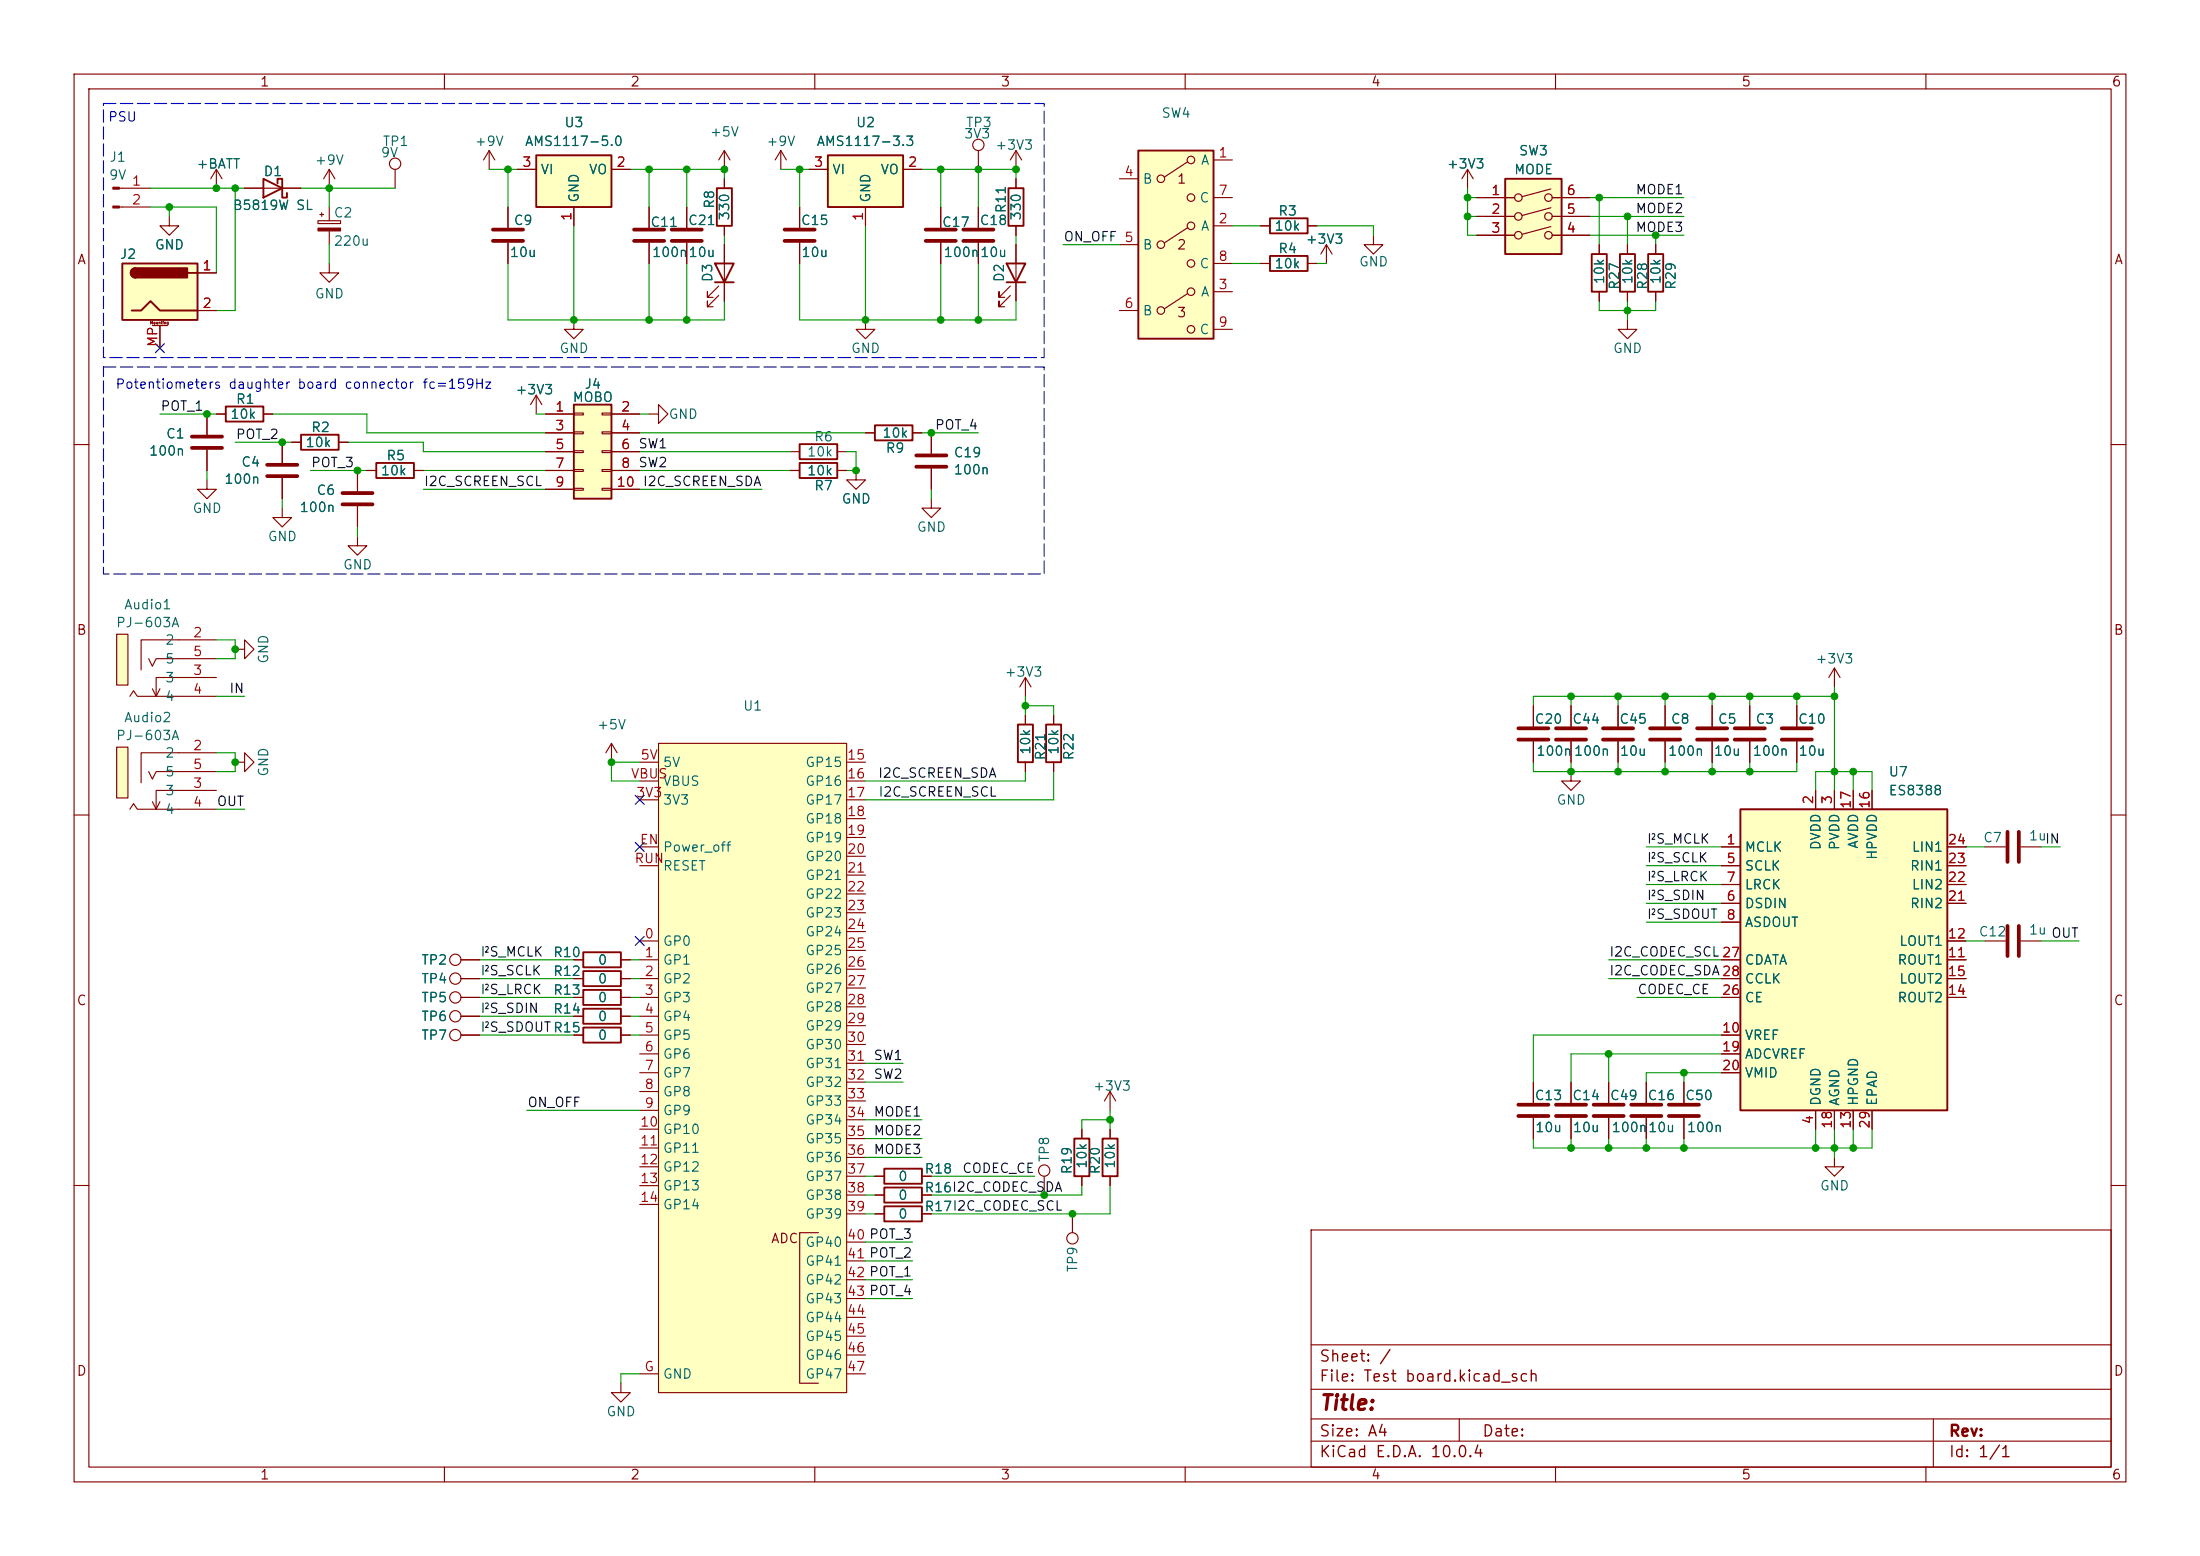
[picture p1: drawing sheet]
<svg xmlns="http://www.w3.org/2000/svg" width="297mm" height="210mm" viewBox="0 0 297 210" stroke-linecap="round" stroke-linejoin="round" font-family="sans-serif">
<g fill="none" stroke="#840000" stroke-width=".15">
<path d="M10 10h277v190h-277zM12 12h273v186h-273zM60 10v2M110 10v2M160 10v2M210 10v2M260 10v2M29.2 22.9l-.8 1.2M29.2 22.9l.8 1.2M29.2 22.9v2.5M97.8 22.9h.1M97.8 20.3l-.8 1.3"/>
<path d="M97.8 20.3l.8 1.3M97.8 20.3v2.6M97.8 24.1v1.3M97.8 30.5v1.3M29.2 55.9h1.3M35.6 55.9h1.2M10 60h2M285 60h2M31.7 87.6h1.3v1.3l1.3-1.3-1.3-1.2v1.2M10 110h2M285 110h2M149.9 147.3v2.6"/>
<path d="M149.9 152.4v1.3M149.9 158.8v1.2M149.9 147.3l.7 1.3M149.9 147.3l-.8 1.3M10 160h2M177 166h108v32h-108zM285 160h2M60 198v2M110 198v2M160 198v2M177 194.5h108M177 191.5h108"/>
<path d="M177 187.5h108M177 181.5h108M197 191.5v3M210 198v2M260 198v2M261 191.5v6.5"/>
</g>
<path d="M96.8 25.4h2v5.1h-2zM30.5 54.9h5.1v2h-5.1zM148.8 153.7h2.1v5.1h-2.1z" fill="none" stroke="#840000" stroke-width=".25"/>
<path d="M15.8 100.8h1.5v6.9h-1.5z" fill="#ffffc2"/>
<path d="M92.7 27.9v2.8M92.7 32.8v2.8M97 39.9l-1.5 1.5v-.8v.8h.8M97 38.6l-1.5 1.5v-.7v.7h.8M97.8 33v7.6M15.8 100.8h1.5v6.9h-1.5zM17.5 109.2l.5-.7 .5 .7h10.7M20.1 104.1l.5 1.1 .5-1.1h8.1M20.6 108.2l.5 1 .5-1M29.2 101.6h-10.2v4.1M29.2 106.7h-8.1v2.5" fill="none" stroke="#840000" stroke-width=".15"/>
<path d="M90.7 31h4M90.7 32.5h4" fill="none" stroke="#840000" stroke-width=".51"/>
<path d="M96.5 35.6h2.6l-1.3 2.5zM96.5 38.1h2.6" fill="none" stroke="#840000" stroke-width=".25"/>
<path d="M72.4 21h10.1v6.9h-10.1z" fill="#ffffc2"/>
<path d="M72.4 21h10.1v6.9h-10.1z" fill="none" stroke="#840000" stroke-width=".25"/>
<g fill="none" stroke="#840000" stroke-width=".15">
<path d="M42.9 29.8h3.1v.4h-3.1zM43.2 29h.5M43.4 28.7v.5M44.4 35.6v1.2h1.3l-1.3 1.3-1.2-1.3h1.2M44.4 27.9v1.9M44.4 31.2v1.8M68.6 27.9v2.8M68.6 32.8v2.8M69.8 22.9h2.6M77.5 27.9v2.6M82.5 22.9h2.6M236.2 95.3v2.7"/>
<path d="M242.6 95.3v2.7M236.2 100.1v2.8M242.6 100.1v2.8"/>
</g>
<path d="M66.5 31h4.1M66.5 32.5h4.1M234.2 98.3h4.1M234.2 99.8h4.1M240.5 98.3h4.1M240.5 99.8h4.1" fill="none" stroke="#840000" stroke-width=".51"/>
<path d="M42.9 30.8h3.1v.4h-3.1z" fill="#840000" stroke="#840000" stroke-width=".15"/>
<path d="M111.8 21h10.1v6.9h-10.1z" fill="#ffffc2"/>
<path d="M111.8 21h10.1v6.9h-10.1z" fill="none" stroke="#840000" stroke-width=".25"/>
<g fill="none" stroke="#840000" stroke-width=".15">
<path d="M16.1 25.4h4.2M16.1 27.9h4.2M66 20.3l-.7 1.3M66 20.3l.8 1.3M66 20.3v2.6M109.2 22.9h2.6M116.8 27.9v2.6M121.9 22.9h2.6M87.6 55.9h1.3v-1.3l1.3 1.3-1.3 1.3v-1.3M116.8 43.2v1.3h1.3l-1.3 1.2-1.2-1.2h1.2M247.6 90.2l.8 1.2M247.6 90.2l-.7 1.2"/>
<path d="M247.6 90.2v2.5M31.7 102.9h1.3v1.2l1.3-1.2-1.3-1.3v1.3M268 114.3h2.8M272.8 114.3h2.8M268 127h2.8M272.8 127h2.8"/>
</g>
<path d="M271 112.3v4M272.5 112.3v4M271 125v4M272.5 125v4" fill="none" stroke="#840000" stroke-width=".51"/>
<g fill="#840000" stroke="#840000" stroke-width=".15">
<path d="M15.2 25.3h.9v.2h-.9z"/>
<path d="M15.2 27.8h.9v.3h-.9z"/>
</g>
<path d="M16.5 35.6h10.2v7.6h-10.2z" fill="#ffffc2"/>
<path d="M16.5 35.6h10.2v7.6h-10.2zM18.3 36.2a.64 .64 0 0 0-.6 .6 .64 .64 0 0 0 .6 .7M25.4 36.8h1.3M17.8 41.9h1.2l1.3-1.3 1.3 1.3h5.1" fill="none" stroke="#840000" stroke-width=".25"/>
<g fill="#840000" stroke="#840000" stroke-width=".25">
<path d="M17.8 36.4l.5-.2v1.3a.63 .63 0 0 1-.6-.4 .63 .63 0 0 1 .1-.7z"/>
<path d="M18.3 36.2h7v1.3h-7z"/>
</g>
<path d="M22.9 29.2v1.3h1.2l-1.2 1.3-1.3-1.3h1.3M26.7 36.8h2.5M20.6 43.9h2M21.6 43.9v3.1M26.7 41.9h2.5" fill="none" stroke="#840000" stroke-width=".15"/>
<path d="M15.8 85.6h1.5v6.9h-1.5z" fill="#ffffc2"/>
<g fill="none" stroke="#840000" stroke-width=".15">
<path d="M33 25.4h7.6M44.4 22.9l-.7 1.2M44.4 22.9l.8 1.2M44.4 22.9v2.5M53.3 22.9v2.5M105.4 20.3l-.8 1.3M105.4 20.3l.8 1.3M105.4 20.3v2.6M107.9 27.9v2.8M107.9 32.8v2.8M132.1 20.3v2.6M136.4 39.9l-1.5 1.5v-.8v.8h.7"/>
<path d="M136.4 38.6l-1.5 1.5v-.7v.7h.7M137.2 20.3l-.8 1.3M137.2 20.3l.7 1.3M137.2 20.3v2.6M137.2 24.1v1.3M137.2 30.5v1.3M137.2 33v7.6M170.2 35.6h1.2M176.5 35.6h1.3M179.1 33l-.8 1.3M179.1 33l.7 1.3M179.1 33v2.6"/>
<path d="M185.4 31.8v1.2h-1.3l1.3 1.3 1.3-1.3h-1.3M27.9 64.8v1.2h1.3l-1.3 1.3-1.2-1.3h1.2M48.3 63.5v2.8M48.3 68.3v2.8M49.5 63.5h1.3M55.9 63.5h1.2M15.8 85.6h1.5v6.9h-1.5zM17.5 94l.5-.8 .5 .8h10.7M20.1 88.9l.5 1 .5-1h8.1M20.6 93l.5 1 .5-1M29.2 86.4h-10.2v4M29.2 91.4h-8.1v2.6"/>
<path d="M138.4 91.4l-.7 1.3M138.4 91.4l.8 1.3M138.4 91.4v2.6M138.4 96.5v1.3M142.2 96.5v1.3M82.5 102.9h.1M82.5 100.3l-.7 1.3M82.5 100.3l.8 1.3M82.5 100.3v2.6M138.4 102.9v1.2M142.2 102.9v1.2M83.8 186.7v1.3h-1.3l1.3 1.2 1.3-1.2h-1.3"/>
<circle cx="132.1" cy="19.6" r=".76"/>
<circle cx="53.3" cy="22.1" r=".76"/>
</g>
<path d="M35.6 24.1l2.5 1.3-2.5 1.3zM37.5 24.8v-.7h.6v2.6h.6v-.7M135.9 35.6h2.5l-1.2 2.5zM135.9 38.1h2.5M136.1 25.4h2.1v5.1h-2.1zM171.4 34.5h5.1v2.1h-5.1zM50.8 62.5h5.1v2h-5.1zM137.4 97.8h2v5.1h-2zM141.2 97.8h2.1v5.1h-2.1z" fill="none" stroke="#840000" stroke-width=".25"/>
<path d="M105.9 31h4.1M105.9 32.5h4.1M46.2 66.5h4.1M46.2 68.1h4.1" fill="none" stroke="#840000" stroke-width=".51"/>
<path d="M153.7 20.3h10.1v25.4h-10.1z" fill="#ffffc2"/>
<g fill="none" stroke="#840000" stroke-width=".15">
<path d="M151.1 24.1h2.6M151.1 33h2.6M160.3 21.8l-3.1 2.1M160.3 30.7l-3.1 2.1M160.3 39.6l-3.1 2.1M163.8 21.6h2.6M163.8 30.5h2.6M163.8 39.4h2.6M163.8 26.7h2.6M163.8 35.6h2.6M170.2 30.5h1.2M176.5 30.5h1.3"/>
<path d="M151.1 41.9h2.6M163.8 44.5h2.6M247.6 156.2v1.3h1.3l-1.3 1.3-1.2-1.3h1.2"/>
<circle cx="156.7" cy="24.1" r=".51"/>
<circle cx="156.7" cy="33" r=".51"/>
<circle cx="160.8" cy="21.6" r=".51"/>
<circle cx="160.8" cy="26.7" r=".51"/>
<circle cx="160.8" cy="35.6" r=".51"/>
<circle cx="160.8" cy="39.4" r=".51"/>
<circle cx="160.8" cy="30.5" r=".51"/>
<circle cx="156.7" cy="41.9" r=".51"/>
<circle cx="160.8" cy="44.5" r=".51"/>
</g>
<path d="M153.7 20.3h10.1v25.4h-10.1zM171.4 29.5h5.1v2h-5.1z" fill="none" stroke="#840000" stroke-width=".25"/>
<path d="M234.9 109.2h28v40.7h-28z" fill="#ffffc2"/>
<path d="M214.9 34.3h2v5.1h-2zM218.7 34.3h2v5.1h-2zM222.5 34.3h2v5.1h-2zM40.6 58.7h5.1v2h-5.1zM234.9 109.2h28v40.7h-28zM78.7 133.6h5.1v2h-5.1zM78.7 136.1h5.1v2.1h-5.1zM78.7 138.7h5.1v2h-5.1zM78.7 128.5h5.1v2.1h-5.1zM78.7 131.1h5.1v2h-5.1z" fill="none" stroke="#840000" stroke-width=".25"/>
<g fill="none" stroke="#840000" stroke-width=".15">
<path d="M127 27.9v2.8M127 32.8v2.8M132.1 27.9v2.8M132.1 32.8v2.8M215.9 33v1.3M215.9 39.4v1.2M219.7 33v1.3M219.7 39.4v1.2M223.5 33v1.3M223.5 39.4v1.2M27.9 55.9v2.8M39.4 59.7h1.2"/>
<path d="M45.7 59.7h1.3M27.9 60.7v2.8M115.6 63.5v1.3h-1.3l1.3 1.2 1.2-1.2h-1.2M125.7 67.3v1.3h-1.2l1.2 1.3 1.3-1.3h-1.3M232.4 114.3h2.5M232.4 116.8h2.5M232.4 119.4h2.5M245.1 106.7v2.5M247.6 106.7v2.5M250.2 106.7v2.5M252.7 106.7v2.5M262.9 114.3h2.5"/>
<path d="M262.9 116.8h2.5M262.9 119.4h2.5M77.5 139.7h1.2M77.5 129.5h1.2M77.5 134.6h1.2M77.5 132.1h1.2M77.5 137.2h1.2M83.8 139.7h1.3M83.8 129.5h1.3M83.8 134.6h1.3M83.8 132.1h1.3M83.8 137.2h1.3"/>
<path d="M232.4 121.9h2.5M232.4 124.5h2.5M232.4 139.7h2.5M232.4 129.5h2.5M232.4 134.6h2.5M232.4 132.1h2.5M262.9 121.9h2.5M262.9 129.5h2.5M262.9 127h2.5M262.9 134.6h2.5M262.9 132.1h2.5M222.2 146.1v2.7"/>
<path d="M222.2 150.9v2.8M227.3 146.1v2.7M227.3 150.9v2.8M232.4 142.2h2.5M232.4 144.8h2.5M245.1 149.9v2.5M247.6 149.9v2.5M250.2 149.9v2.5M252.7 149.9v2.5M144.8 163.8v2.6"/>
<circle cx="144.8" cy="167.1" r=".76"/>
</g>
<path d="M125 31h4M125 32.5h4M130 31h4.1M130 32.5h4.1M25.9 58.9h4.1M25.9 60.5h4.1M220.2 149.1h4.1M220.2 150.6h4.1M225.3 149.1h4.1M225.3 150.6h4.1" fill="none" stroke="#840000" stroke-width=".51"/>
<path d="M203.2 24.1h7.6v10.2h-7.6z" fill="#ffffc2"/>
<g fill="none" stroke="#840000" stroke-width=".15">
<path d="M198.1 22.9l-.7 1.2M198.1 22.9l.8 1.2M198.1 22.9v2.5M199.4 26.7h5.1M199.4 29.2h5.1M199.4 31.8h5.1M209.4 25.5l-3.9 1M209.4 28l-3.9 1.1M209.4 30.6l-3.9 1M209.5 26.7h5.1M209.5 29.2h5.1M209.5 31.8h5.1"/>
<path d="M116.8 58.4h1.3M123.2 58.4h1.3M125.7 58.4v2.8M125.7 63.2v2.8"/>
<circle cx="205" cy="31.8" r=".51"/>
<circle cx="205" cy="26.7" r=".51"/>
<circle cx="205" cy="29.2" r=".51"/>
<circle cx="209" cy="31.8" r=".51"/>
<circle cx="209" cy="29.2" r=".51"/>
<circle cx="209" cy="26.7" r=".51"/>
</g>
<path d="M203.2 24.1h7.6v10.2h-7.6zM118.1 57.4h5.1v2h-5.1z" fill="none" stroke="#840000" stroke-width=".25"/>
<path d="M123.7 61.5h4.1M123.7 63h4.1" fill="none" stroke="#840000" stroke-width=".51"/>
<path d="M88.9 100.3h25.4v87.7h-25.4z" fill="#ffffc2"/>
<g fill="none" stroke="#840000" stroke-width=".15">
<path d="M72.4 53.3l-.8 1.3M72.4 53.3l.8 1.3M72.4 53.3v2.6M77.5 43.2v1.3h1.2l-1.2 1.2-1.3-1.2h1.3M86.4 108h2.5M86.4 102.9h2.5M86.4 105.4h2.5M86.4 114.3h2.5M86.4 116.8h2.5M88.9 100.3h25.4v87.7h-25.4zM114.3 108h2.5M114.3 102.9h2.5"/>
<path d="M114.3 105.4h2.5M114.3 110.5h2.5M114.3 113h2.5M114.3 115.6h2.5M114.3 118.1h2.5M62.2 129.5h2.6M62.2 132.1h2.6M62.2 134.6h2.6M62.2 137.2h2.6M62.2 139.7h2.6M86.4 127h2.5M86.4 129.5h2.5"/>
<path d="M86.4 132.1h2.5M86.4 134.6h2.5M86.4 137.2h2.5M86.4 139.7h2.5M114.3 120.7h2.5M114.3 123.2h2.5M114.3 125.7h2.5M114.3 128.3h2.5M114.3 130.8h2.5M114.3 133.4h2.5M114.3 135.9h2.5M114.3 138.4h2.5"/>
<path d="M86.4 142.2h2.5M86.4 144.8h2.5M86.4 147.3h2.5M86.4 149.9h2.5M86.4 152.4h2.5M86.4 154.9h2.5M86.4 157.5h2.5M114.3 141h2.5M114.3 143.5h2.5M114.3 146.1h2.5M114.3 148.6h2.5M114.3 151.1h2.5"/>
<path d="M114.3 153.7h2.5M114.3 156.2h2.5M114.3 158.8h2.5M86.4 160h2.5M86.4 162.6h2.5M110.5 166.4h-2.6v20.3h2.6M114.3 161.3h2.5M114.3 163.8h2.5M114.3 167.6h2.5M114.3 170.2h2.5M114.3 172.7h2.5M114.3 175.3h2.5"/>
<path d="M114.3 177.8h2.5M86.4 185.4h2.5M114.3 180.3h2.5M114.3 182.9h2.5M114.3 185.4h2.5"/>
<circle cx="61.5" cy="139.7" r=".76"/>
<circle cx="61.5" cy="129.5" r=".76"/>
<circle cx="61.5" cy="134.6" r=".76"/>
<circle cx="61.5" cy="132.1" r=".76"/>
<circle cx="61.5" cy="137.2" r=".76"/>
</g>
<path d="M77.5 54.6h5v12.7h-5z" fill="#ffffc2"/>
<path d="M77.5 54.6h5v12.7h-5zM107.9 59.9h5.1v2.1h-5.1zM107.9 62.5h5.1v2h-5.1zM119.4 157.7h5.1v2.1h-5.1zM145 153.7h2.1v5.1h-2.1zM119.4 160.3h5.1v2h-5.1zM119.4 162.8h5.1v2h-5.1z" fill="none" stroke="#840000" stroke-width=".25"/>
<g fill="none" stroke="#840000" stroke-width=".15">
<path d="M26.7 36.8h2.5M33 25.4h2.6M38.1 25.4h2.5M68.6 27.9v2.8M68.6 32.8v2.8M69.8 22.9h2.6M77.5 27.9v2.6M82.5 22.9h2.6M87.6 27.9v2.8M87.6 32.8v2.8M92.7 27.9v2.8M92.7 32.8v2.8"/>
<path d="M97.8 24.1v1.3M97.8 30.5v1.3M97.8 33v2.6M97.8 38.1v2.5M107.9 27.9v2.8M107.9 32.8v2.8M109.2 22.9h2.6M116.8 27.9v2.6M121.9 22.9h2.6M127 27.9v2.8M127 32.8v2.8M132.1 27.9v2.8"/>
<path d="M132.1 32.8v2.8M137.2 24.1v1.3M137.2 30.5v1.3M137.2 33v2.6M137.2 38.1v2.5M170.2 35.6h1.2M170.2 30.5h1.2M176.5 35.6h1.3M176.5 30.5h1.3M199.4 26.7h5.1M199.4 29.2h5.1M199.4 31.8h5.1"/>
<path d="M209.5 26.7h5.1M209.5 29.2h5.1M209.5 31.8h5.1M215.9 33v1.3M215.9 39.4v1.2M219.7 33v1.3M219.7 39.4v1.2M223.5 33v1.3M223.5 39.4v1.2M21.6 43.9v3.1M26.7 41.9h2.5M27.9 55.9v2.8"/>
<path d="M29.2 55.9h1.3M35.6 55.9h1.2M38.1 59.7v2.8M39.4 59.7h1.2M45.7 59.7h1.3M73.7 55.9h3.8M73.7 58.4h3.8M77.5 55.8h1.2v.2h-1.2zM77.5 58.3h1.2v.2h-1.2zM81.3 55.8h1.2v.2h-1.2zM81.3 58.3h1.2v.2h-1.2zM82.5 55.9h3.9"/>
<path d="M82.5 58.4h3.9M116.8 58.4h1.3M123.2 58.4h1.3M125.7 58.4v2.8M219.7 43.2v1.3h-1.3l1.3 1.2 1.3-1.2h-1.3M27.9 60.7v2.8M38.1 68.6v1.3h1.3l-1.3 1.2-1.3-1.2h1.3M38.1 64.5v2.8M48.3 72.4v1.3h1.2l-1.2 1.2-1.3-1.2h1.3M48.3 63.5v2.8M48.3 68.3v2.8M49.5 63.5h1.3"/>
<path d="M55.9 63.5h1.2M73.7 61h3.8M73.7 63.5h3.8M73.7 66h3.8M77.5 60.8h1.2v.3h-1.2zM77.5 63.4h1.2v.2h-1.2zM77.5 65.9h1.2v.3h-1.2zM81.3 60.8h1.2v.3h-1.2zM81.3 63.4h1.2v.2h-1.2zM81.3 65.9h1.2v.3h-1.2zM82.5 61h3.9M82.5 63.5h3.9"/>
<path d="M82.5 66h3.9M106.7 61h1.2M106.7 63.5h1.2M113 61h1.3M113 63.5h1.3M125.7 63.2v2.8M138.4 96.5v1.3M142.2 96.5v1.3M207 95.3v2.7M212.1 95.3v2.7M218.4 95.3v2.7M224.8 95.3v2.7"/>
<path d="M231.1 95.3v2.7M236.2 95.3v2.7M242.6 95.3v2.7M138.4 102.9v1.2M142.2 102.9v1.2M207 100.1v2.8M212.1 104.1v1.3h-1.3l1.3 1.3 1.3-1.3h-1.3M212.1 100.1v2.8M218.4 100.1v2.8M224.8 100.1v2.8M231.1 100.1v2.8M232.4 114.3h2.5"/>
<path d="M232.4 116.8h2.5M232.4 119.4h2.5M236.2 100.1v2.8M242.6 100.1v2.8M245.1 106.7v2.5M247.6 106.7v2.5M250.2 106.7v2.5M252.7 106.7v2.5M262.9 114.3h2.5M262.9 116.8h2.5M262.9 119.4h2.5M62.2 134.6h2.6"/>
<path d="M62.2 137.2h2.6M62.2 139.7h2.6M62.2 129.5h2.6M62.2 132.1h2.6M77.5 134.6h1.2M77.5 137.2h1.2M77.5 139.7h1.2M77.5 129.5h1.2M77.5 132.1h1.2M83.8 134.6h1.3M83.8 137.2h1.3M83.8 139.7h1.3"/>
<path d="M83.8 129.5h1.3M83.8 132.1h1.3M232.4 134.6h2.5M232.4 139.7h2.5M232.4 129.5h2.5M232.4 132.1h2.5M232.4 121.9h2.5M232.4 124.5h2.5M262.9 134.6h2.5M262.9 129.5h2.5M262.9 132.1h2.5M262.9 121.9h2.5"/>
<path d="M262.9 127h2.5M118.1 158.8h1.3M124.5 158.8h1.2M141 158.8v2.5M146 152.4v1.3M146 158.8v1.2M149.9 152.4v1.3M149.9 158.8v1.2M207 146.1v2.7M207 150.9v2.8M212.1 146.1v2.7M212.1 150.9v2.8"/>
<path d="M217.2 146.1v2.7M217.2 150.9v2.8M222.2 146.1v2.7M222.2 150.9v2.8M227.3 146.1v2.7M227.3 150.9v2.8M232.4 142.2h2.5M232.4 144.8h2.5M245.1 149.9v2.5M247.6 149.9v2.5M250.2 149.9v2.5M252.7 149.9v2.5"/>
<path d="M118.1 161.3h1.3M118.1 163.8h1.3M124.5 161.3h1.2M124.5 163.8h1.2"/>
<circle cx="141" cy="158" r=".76"/>
</g>
<g fill="none" stroke="#840000" stroke-width=".51">
<path d="M85.6 31h4.1M85.6 32.5h4.1M36.1 62.7h4M36.1 64.3h4M205 98.3h4M205 99.8h4M210.1 98.3h4M210.1 99.8h4M216.4 98.3h4.1M216.4 99.8h4.1M222.8 98.3h4M222.8 99.8h4"/>
<path d="M229.1 98.3h4.1M229.1 99.8h4.1M205 149.1h4M205 150.6h4M210.1 149.1h4M210.1 150.6h4M215.1 149.1h4.1M215.1 150.6h4.1"/>
</g>
<g fill="none" stroke="#009600" stroke-width=".15">
<path d="M20.3 25.4h12.7M20.3 27.9h8.9v8.9M22.9 27.9v1.3M31.7 25.4v16.5h-2.5M40.6 25.4h12.7M44.4 25.4v2.5M44.4 33v2.6M66 22.9h3.8M68.6 35.6v7.6h29.2v-2.6M68.6 22.9v5M77.5 30.5v12.7M85.1 22.9h12.7v1.2"/>
<path d="M87.6 22.9v5M87.6 35.6v7.6M92.7 22.9v5M92.7 35.6v7.6M97.8 31.8v1.2M105.4 22.9h3.8M107.9 35.6v7.6h29.3v-2.6M107.9 22.9v5M116.8 30.5v12.7M124.5 22.9h12.7v1.2M127 22.9v5M127 35.6v7.6"/>
<path d="M132.1 22.9v5M132.1 35.6v7.6M137.2 31.8v1.2M143.5 33h7.6M166.4 30.5h3.8M166.4 35.6h3.8M177.8 30.5h7.6v1.3M177.8 35.6h1.3M198.1 29.2h1.3M198.1 26.7h1.3M198.1 25.4v6.4h1.3M214.6 29.2h12.7"/>
<path d="M214.6 26.7h12.7M214.6 31.8h12.7M215.9 26.7v6.3M219.7 29.2v3.8M223.5 31.8v1.2M21.6 55.9h7.6M31.7 59.7h7.7M36.8 55.9h12.7v2.5h24.2M47 59.7h10.1v1.3h16.6M72.4 55.9h1.3M86.4 58.4h30.4M86.4 55.9h1.2"/>
<path d="M124.5 58.4h7.6M215.9 40.6v1.3h7.6v-1.3M219.7 40.6v2.6M27.9 63.5v1.3M38.1 67.3v1.3M41.9 63.5h7.6M48.3 71.1v1.3M57.1 63.5h16.6M57.1 66h16.6M86.4 61h20.3M86.4 63.5h20.3M86.4 66h16.5"/>
<path d="M114.3 61h1.3v2.5h-1.3M125.7 66v1.3M29.2 86.4h2.5v2.5h-2.5M29.2 94h3.8M138.4 94v2.5M138.4 95.3h3.8v1.2M212.1 94v1.3M218.4 94v1.3M224.8 94v1.3M231.1 94v1.3M236.2 94v1.3M242.6 94v1.3"/>
<path d="M247.6 94h-40.6v1.3M247.6 92.7v14M29.2 101.6h2.5v2.5h-2.5M29.2 109.2h3.8M86.4 102.9h-3.9v2.5h3.9M138.4 104.1v1.3h-21.6M142.2 104.1v3.9h-25.4M207 102.9v1.2h35.6v-1.2M212.1 102.9v1.2M218.4 102.9v1.2M222.2 114.3h10.2M222.2 116.8h10.2"/>
<path d="M222.2 119.4h10.2M224.8 102.9v1.2M231.1 102.9v1.2M236.2 102.9v1.2M245.1 106.7v-2.6h7.6v2.6M250.2 104.1v2.6M265.4 114.3h2.6M275.6 114.3h2.5M64.8 129.5h12.7M64.8 139.7h12.7M64.8 137.2h12.7M64.8 134.6h12.7"/>
<path d="M64.8 132.1h12.7M85.1 129.5h1.3M85.1 139.7h1.3M85.1 137.2h1.3M85.1 134.6h1.3M85.1 132.1h1.3M217.2 129.5h15.2M217.2 132.1h15.2M221 134.6h11.4M222.2 121.9h10.2M222.2 124.5h10.2M232.4 139.7h-25.4v6.4"/>
<path d="M265.4 127h2.6M275.6 127h5.1M71.1 149.9h15.3M116.8 156.2h7.7M116.8 153.7h7.7M116.8 151.1h7.7M116.8 158.8h1.3M116.8 143.5h5.1M116.8 146.1h5.1M125.7 158.8h14M149.9 151.1h-3.9v1.3M149.9 149.9v2.5"/>
<path d="M212.1 153.7v1.2M217.2 142.2v3.9M217.2 153.7v1.2M222.2 153.7v1.2M227.3 144.8v1.3M227.3 153.7v1.2M232.4 142.2h-20.3v3.9M232.4 144.8h-10.2v1.3M245.1 152.4v2.5M247.6 152.4v3.8M250.2 152.4v2.5M252.7 152.4v2.5h-45.7v-1.2"/>
<path d="M116.8 167.6h6.4M116.8 161.3h1.3M116.8 163.8h1.3M116.8 172.7h6.4M116.8 175.3h6.4M116.8 170.2h6.4M146 160v1.3h-20.3M149.9 160v3.8h-24.2M86.4 185.4h-2.6v1.3"/>
</g>
<path d="M21 46.4l1.2 1.2M22.2 46.4l-1.2 1.2M85.8 107.3l1.2 1.3M85.8 113.7l1.2 1.2M87 107.3l-1.2 1.3M87 113.7l-1.2 1.2M85.8 126.4l1.2 1.2M87 126.4l-1.2 1.2" fill="none" stroke="#000084" stroke-width=".15"/>
<path d="M14 14h127v34.3h-127zM14 49.5h127v28h-127z" fill="none" stroke="#0000c2" stroke-width=".15" stroke-dasharray="1.7 .6"/>
<g fill="#009600" stroke="#009600" stroke-width=".14">
<circle cx="31.7" cy="25.4" r=".46"/>
<circle cx="38.1" cy="59.7" r=".46"/>
<circle cx="29.2" cy="25.4" r=".46"/>
<circle cx="22.9" cy="27.9" r=".46"/>
<circle cx="27.9" cy="55.9" r=".46"/>
<circle cx="44.4" cy="25.4" r=".46"/>
<circle cx="77.5" cy="43.2" r=".46"/>
<circle cx="87.6" cy="43.2" r=".46"/>
<circle cx="82.5" cy="102.9" r=".46"/>
<circle cx="138.4" cy="95.3" r=".46"/>
<circle cx="92.7" cy="43.2" r=".46"/>
<circle cx="125.7" cy="58.4" r=".46"/>
<circle cx="115.6" cy="63.5" r=".46"/>
<circle cx="127" cy="22.9" r=".46"/>
<circle cx="97.8" cy="22.9" r=".46"/>
<circle cx="87.6" cy="22.9" r=".46"/>
<circle cx="107.9" cy="22.9" r=".46"/>
<circle cx="127" cy="43.2" r=".46"/>
<circle cx="92.7" cy="22.9" r=".46"/>
<circle cx="116.8" cy="43.2" r=".46"/>
<circle cx="137.2" cy="22.9" r=".46"/>
<circle cx="68.6" cy="22.9" r=".46"/>
<circle cx="31.7" cy="102.9" r=".46"/>
<circle cx="31.7" cy="87.6" r=".46"/>
<circle cx="48.3" cy="63.5" r=".46"/>
<circle cx="224.8" cy="104.1" r=".46"/>
<circle cx="218.4" cy="94" r=".46"/>
<circle cx="224.8" cy="94" r=".46"/>
<circle cx="219.7" cy="41.9" r=".46"/>
<circle cx="212.1" cy="104.1" r=".46"/>
<circle cx="212.1" cy="94" r=".46"/>
<circle cx="231.1" cy="94" r=".46"/>
<circle cx="231.1" cy="104.1" r=".46"/>
<circle cx="217.2" cy="154.9" r=".46"/>
<circle cx="212.1" cy="154.9" r=".46"/>
<circle cx="222.2" cy="154.9" r=".46"/>
<circle cx="227.3" cy="144.8" r=".46"/>
<circle cx="227.3" cy="154.9" r=".46"/>
<circle cx="144.8" cy="163.8" r=".46"/>
<circle cx="141" cy="161.3" r=".46"/>
<circle cx="149.9" cy="151.1" r=".46"/>
<circle cx="217.2" cy="142.2" r=".46"/>
<circle cx="236.2" cy="94" r=".46"/>
<circle cx="250.2" cy="104.1" r=".46"/>
<circle cx="247.6" cy="104.1" r=".46"/>
<circle cx="236.2" cy="104.1" r=".46"/>
<circle cx="247.6" cy="94" r=".46"/>
<circle cx="242.6" cy="94" r=".46"/>
<circle cx="198.1" cy="26.7" r=".46"/>
<circle cx="132.1" cy="22.9" r=".46"/>
<circle cx="198.1" cy="29.2" r=".46"/>
<circle cx="132.1" cy="43.2" r=".46"/>
<circle cx="250.2" cy="154.9" r=".46"/>
<circle cx="247.6" cy="154.9" r=".46"/>
<circle cx="218.4" cy="104.1" r=".46"/>
<circle cx="245.1" cy="154.9" r=".46"/>
<circle cx="223.5" cy="31.8" r=".46"/>
<circle cx="215.9" cy="26.7" r=".46"/>
<circle cx="219.7" cy="29.2" r=".46"/>
</g>
<text font-size="2" fill="#840000" x="178" y="190.8">Title:</text>
<g font-size="1.5" fill="#840000">
<text x="178" y="184.2">Sheet: /</text>
<text x="178" y="186.9">File: Test board.kicad_sch</text>
<text x="178" y="197.1">KiCad E.D.A. 10.0.4</text>
<text x="178" y="194.3">Size: A4</text>
<text x="200" y="194.3">Date:</text>
<text x="263" y="194.3">Rev:</text>
<text x="263" y="197.1">Id: 1/1</text>
</g>
<g font-size="1.3" fill="#840000">
<text x="35" y="12">1</text>
<text x="85" y="12">2</text>
<text x="135" y="12">3</text>
<text x="185" y="12">4</text>
<text x="235" y="12">5</text>
<text x="285" y="12">6</text>
<text x="158.8" y="25.1">1</text>
<text x="10.3" y="36">A</text>
<text x="158.8" y="34">2</text>
<text x="285.3" y="36">A</text>
<text x="158.8" y="43.1">3</text>
<text x="10.3" y="86">B</text>
<text x="285.3" y="86">B</text>
<text x="10.3" y="136">C</text>
<text x="285.3" y="136">C</text>
<text x="104" y="168.1">ADC</text>
<text x="10.3" y="186">D</text>
<text x="285.3" y="186">D</text>
<text x="35" y="200">1</text>
<text x="85" y="200">2</text>
<text x="135" y="200">3</text>
<text x="185" y="200">4</text>
<text x="235" y="200">5</text>
<text x="285" y="200">6</text>
</g>
<g font-size="1.3" fill="#0000c2">
<text x="14.5" y="16.7">PSU</text>
<text x="15.5" y="52.8">Potentiometers daughter board connector</text>
<text x="56.9" y="52.8">fc=159Hz</text>
</g>
<g font-size="1.3" fill="#006464">
<text x="76.1" y="17.5">U3</text>
<text x="115.5" y="17.5">U2</text>
<text x="130.3" y="17.5">TP3</text>
<text x="156.7" y="16.2">SW4</text>
<text x="14.7" y="22.2">J1</text>
<text x="26.4" y="23.1">+BATT</text>
<text x="42.4" y="22.6">+9V</text>
<text x="51.3" y="21.5">9V</text>
<text x="51.6" y="20">TP1</text>
<text x="64" y="20">+9V</text>
<text x="70.8" y="20">AMS1117-5.0</text>
<text x="72.9" y="23.8">VI</text>
<text x="79.4" y="23.8">VO</text>
<text x="95.8" y="18.8">+5V</text>
<text x="103.4" y="20">+9V</text>
<text x="110.1" y="20">AMS1117-3.3</text>
<text x="112.3" y="23.8">VI</text>
<text x="118.8" y="23.8">VO</text>
<text x="130.1" y="19">3V3</text>
<text x="134.3" y="20.5">+3V3</text>
<text x="162" y="22.6">A</text>
<text x="195.2" y="23.1">+3V3</text>
<text x="204.3" y="23.8">MODE</text>
<text x="205" y="21.3">SW3</text>
<text x="14.6" y="24.6">9V</text>
<text x="31.3" y="28.7">B5819W SL</text>
<text x="35.5" y="24.1">D1</text>
<text x="45" y="29.7">C2</text>
<text x="78.4" y="27.4" transform="rotate(-90 78.4 27.4)">GND</text>
<text x="96.7" y="28.3" transform="rotate(-90 96.7 28.3)">R8</text>
<text x="98.8" y="29.9" transform="rotate(-90 98.8 29.9)">330</text>
<text x="117.8" y="27.4" transform="rotate(-90 117.8 27.4)">GND</text>
<text x="136.1" y="28.9" transform="rotate(-90 136.1 28.9)">R11</text>
<text x="138.1" y="29.9" transform="rotate(-90 138.1 29.9)">330</text>
<text x="154.2" y="25.1">B</text>
<text x="161.8" y="27.6">C</text>
<text x="172.5" y="29.4">R3</text>
<text x="16.1" y="35.3">J2</text>
<text x="20.8" y="34">GND</text>
<text x="45" y="33.5">220u</text>
<text x="68.7" y="35">10u</text>
<text x="69.3" y="30.7">C9</text>
<text x="87.7" y="30.9">C11</text>
<text x="87.9" y="35">100n</text>
<text x="92.8" y="30.7">C21</text>
<text x="92.9" y="35">10u</text>
<text x="108" y="30.7">C15</text>
<text x="108.1" y="35">10u</text>
<text x="127.1" y="30.9">C17</text>
<text x="127.3" y="35">100n</text>
<text x="132.2" y="30.7">C18</text>
<text x="132.2" y="35">10u</text>
<text x="154.2" y="34">B</text>
<text x="162" y="31.5">A</text>
<text x="172" y="31.5">10k</text>
<text x="172.5" y="34.5">R4</text>
<text x="176.2" y="33.2">+3V3</text>
<text x="42.4" y="40.6">GND</text>
<text x="96.5" y="38.2" transform="rotate(-90 96.5 38.2)">D3</text>
<text x="135.8" y="38.2" transform="rotate(-90 135.8 38.2)">D2</text>
<text x="161.8" y="36.5">C</text>
<text x="162" y="40.3">A</text>
<text x="172" y="36.5">10k</text>
<text x="183.4" y="36.3">GND</text>
<text x="216.9" y="38.5" transform="rotate(-90 216.9 38.5)">10k</text>
<text x="218.9" y="39.2" transform="rotate(-90 218.9 39.2)">R27</text>
<text x="220.7" y="38.5" transform="rotate(-90 220.7 38.5)">10k</text>
<text x="222.7" y="39.2" transform="rotate(-90 222.7 39.2)">R28</text>
<text x="224.5" y="38.5" transform="rotate(-90 224.5 38.5)">10k</text>
<text x="226.5" y="39.2" transform="rotate(-90 226.5 39.2)">R29</text>
<text x="75.4" y="48">GND</text>
<text x="114.8" y="48">GND</text>
<text x="154.2" y="42.9">B</text>
<text x="161.8" y="45.4">C</text>
<text x="217.7" y="48">GND</text>
<text x="69.5" y="53.5">+3V3</text>
<text x="78.8" y="52.8">J4</text>
<text x="22.3" y="59.5">C1</text>
<text x="31" y="56.9">10k</text>
<text x="31.8" y="54.8">R1</text>
<text x="41.9" y="58.6">R2</text>
<text x="77.2" y="54.6">MOBO</text>
<text x="90.2" y="56.9">GND</text>
<text x="109.8" y="59.9">R6</text>
<text x="119" y="59.4">10k</text>
<text x="20" y="61.8">100n</text>
<text x="30.2" y="65.6">100n</text>
<text x="32.5" y="63.3">C4</text>
<text x="41.2" y="60.7">10k</text>
<text x="51.3" y="64.5">10k</text>
<text x="52.1" y="62.4">R5</text>
<text x="108.9" y="61.9">10k</text>
<text x="108.9" y="64.5">10k</text>
<text x="119.5" y="61.4">R9</text>
<text x="128.7" y="64.3">100n</text>
<text x="128.7" y="62">C19</text>
<text x="25.9" y="69.6">GND</text>
<text x="40.3" y="69.4">100n</text>
<text x="42.6" y="67.1">C6</text>
<text x="109.8" y="66.5">R7</text>
<text x="113.5" y="68.3">GND</text>
<text x="36.1" y="73.4">GND</text>
<text x="46.2" y="77.2">GND</text>
<text x="123.7" y="72.1">GND</text>
<text x="16.7" y="82.6">Audio1</text>
<text x="15.6" y="85">PJ-603A</text>
<text x="22.2" y="87.3">2</text>
<text x="22.2" y="89.9">5</text>
<text x="36.5" y="89.7" transform="rotate(-90 36.5 89.7)">GND</text>
<text x="245" y="89.9">+3V3</text>
<text x="22.2" y="92.4">3</text>
<text x="22.2" y="95">4</text>
<text x="135.5" y="91.6">+3V3</text>
<text x="15.6" y="100.2">PJ-603A</text>
<text x="16.7" y="97.8">Audio2</text>
<text x="80.5" y="98.8">+5V</text>
<text x="100.2" y="96.2">U1</text>
<text x="139.4" y="102" transform="rotate(-90 139.4 102)">10k</text>
<text x="143.2" y="102" transform="rotate(-90 143.2 102)">10k</text>
<text x="207.1" y="98">C20</text>
<text x="212.2" y="98">C44</text>
<text x="218.5" y="98">C45</text>
<text x="225.5" y="98">C8</text>
<text x="231.8" y="98">C5</text>
<text x="236.9" y="98">C3</text>
<text x="242.7" y="98">C10</text>
<text x="22.2" y="102.6">2</text>
<text x="22.2" y="107.7">3</text>
<text x="22.2" y="105.1">5</text>
<text x="36.5" y="104.9" transform="rotate(-90 36.5 104.9)">GND</text>
<text x="89.4" y="103.8">5V</text>
<text x="89.4" y="106.4">VBUS</text>
<text x="108.6" y="103.8">GP15</text>
<text x="108.6" y="106.4">GP16</text>
<text x="141.4" y="102.7" transform="rotate(-90 141.4 102.7)">R21</text>
<text x="145.2" y="102.7" transform="rotate(-90 145.2 102.7)">R22</text>
<text x="207.3" y="102.3">100n</text>
<text x="212.4" y="102.3">100n</text>
<text x="218.6" y="102.3">10u</text>
<text x="225.1" y="102.3">100n</text>
<text x="231.3" y="102.3">10u</text>
<text x="236.5" y="102.3">100n</text>
<text x="242.7" y="102.3">10u</text>
<text x="254.9" y="107.7">ES8388</text>
<text x="254.9" y="105.1">U7</text>
<text x="22.2" y="110.2">4</text>
<text x="89.4" y="108.9">3V3</text>
<text x="108.6" y="108.9">GP17</text>
<text x="108.6" y="111.5">GP18</text>
<text x="210.1" y="108.9">GND</text>
<text x="273.8" y="113.7">1u</text>
<text x="89.4" y="115.3">Power_off</text>
<text x="89.4" y="117.8">RESET</text>
<text x="108.6" y="114">GP19</text>
<text x="108.6" y="116.5">GP20</text>
<text x="108.6" y="119.1">GP21</text>
<text x="235.5" y="115.3">MCLK</text>
<text x="235.5" y="117.8">SCLK</text>
<text x="246.1" y="114.8" transform="rotate(-90 246.1 114.8)">DVDD</text>
<text x="248.6" y="114.8" transform="rotate(-90 248.6 114.8)">PVDD</text>
<text x="251.2" y="114.6" transform="rotate(-90 251.2 114.6)">AVDD</text>
<text x="253.7" y="116.2" transform="rotate(-90 253.7 116.2)">HPVDD</text>
<text x="257.8" y="117.8">RIN1</text>
<text x="258" y="115.3">LIN1</text>
<text x="267.6" y="114">C7</text>
<text x="108.6" y="121.6">GP22</text>
<text x="108.6" y="124.2">GP23</text>
<text x="235.5" y="122.9">DSDIN</text>
<text x="235.5" y="120.4">LRCK</text>
<text x="235.5" y="125.4">ASDOUT</text>
<text x="257.8" y="122.9">RIN2</text>
<text x="258" y="120.4">LIN2</text>
<text x="56.8" y="130.5">TP2</text>
<text x="74.6" y="129.5">R10</text>
<text x="80.6" y="130.5">0</text>
<text x="89.4" y="128">GP0</text>
<text x="89.4" y="130.5">GP1</text>
<text x="108.6" y="126.7">GP24</text>
<text x="108.6" y="129.2">GP25</text>
<text x="108.6" y="131.8">GP26</text>
<text x="235.5" y="130.5">CDATA</text>
<text x="256.1" y="130.5">ROUT1</text>
<text x="256.3" y="128">LOUT1</text>
<text x="267" y="126.7">C12</text>
<text x="273.8" y="126.4">1u</text>
<text x="56.8" y="135.6">TP5</text>
<text x="56.8" y="133.1">TP4</text>
<text x="74.6" y="134.6">R13</text>
<text x="74.6" y="137.1">R14</text>
<text x="74.6" y="132">R12</text>
<text x="80.6" y="135.6">0</text>
<text x="80.6" y="133.1">0</text>
<text x="89.4" y="133.1">GP2</text>
<text x="89.4" y="135.6">GP3</text>
<text x="108.6" y="134.3">GP27</text>
<text x="108.6" y="136.9">GP28</text>
<text x="235.5" y="135.6">CE</text>
<text x="235.5" y="133.1">CCLK</text>
<text x="256.1" y="135.6">ROUT2</text>
<text x="256.3" y="133.1">LOUT2</text>
<text x="56.8" y="138.1">TP6</text>
<text x="56.8" y="140.7">TP7</text>
<text x="74.6" y="139.7">R15</text>
<text x="80.6" y="138.1">0</text>
<text x="80.6" y="140.7">0</text>
<text x="89.4" y="138.1">GP4</text>
<text x="89.4" y="140.7">GP5</text>
<text x="89.4" y="143.2">GP6</text>
<text x="108.6" y="139.4">GP29</text>
<text x="108.6" y="141.9">GP30</text>
<text x="235.5" y="140.7">VREF</text>
<text x="235.5" y="143.2">ADCVREF</text>
<text x="89.4" y="145.8">GP7</text>
<text x="89.4" y="148.3">GP8</text>
<text x="108.6" y="144.5">GP31</text>
<text x="108.6" y="147">GP32</text>
<text x="108.6" y="149.6">GP33</text>
<text x="147.5" y="147.5">+3V3</text>
<text x="207.1" y="148.8">C13</text>
<text x="212.2" y="148.8">C14</text>
<text x="217.3" y="148.8">C49</text>
<text x="222.3" y="148.8">C16</text>
<text x="227.4" y="148.8">C50</text>
<text x="235.5" y="145.8">VMID</text>
<text x="246.1" y="149.4" transform="rotate(-90 246.1 149.4)">DGND</text>
<text x="248.6" y="149.4" transform="rotate(-90 248.6 149.4)">AGND</text>
<text x="251.2" y="149.4" transform="rotate(-90 251.2 149.4)">HPGND</text>
<text x="253.7" y="149.4" transform="rotate(-90 253.7 149.4)">EPAD</text>
<text x="89.4" y="150.8">GP9</text>
<text x="89.4" y="153.4">GP10</text>
<text x="89.4" y="155.9">GP11</text>
<text x="108.6" y="152.1">GP34</text>
<text x="108.6" y="154.6">GP35</text>
<text x="207.2" y="153.1">10u</text>
<text x="212.2" y="153.1">10u</text>
<text x="217.5" y="153.1">100n</text>
<text x="222.4" y="153.1">10u</text>
<text x="227.6" y="153.1">100n</text>
<text x="89.4" y="158.5">GP12</text>
<text x="89.4" y="161">GP13</text>
<text x="108.6" y="157.2">GP36</text>
<text x="108.6" y="159.7">GP37</text>
<text x="121.2" y="159.7">0</text>
<text x="124.7" y="161.2">R16I2C_CODEC_SDA</text>
<text x="124.7" y="158.7">R18</text>
<text x="124.7" y="161.2">R16</text>
<text x="141.9" y="157" transform="rotate(-90 141.9 157)">TP8</text>
<text x="145" y="158.6" transform="rotate(-90 145 158.6)">R19</text>
<text x="147" y="157.8" transform="rotate(-90 147 157.8)">10k</text>
<text x="148.8" y="158.6" transform="rotate(-90 148.8 158.6)">R20</text>
<text x="150.8" y="157.8" transform="rotate(-90 150.8 157.8)">10k</text>
<text x="245.6" y="161">GND</text>
<text x="89.4" y="163.5">GP14</text>
<text x="108.6" y="162.3">GP38</text>
<text x="108.6" y="164.8">GP39</text>
<text x="121.2" y="162.3">0</text>
<text x="121.2" y="164.8">0</text>
<text x="124.7" y="163.8">R17I2C_CODEC_SCL</text>
<text x="124.7" y="163.8">R17</text>
<text x="108.6" y="168.6">GP40</text>
<text x="108.6" y="171.2">GP41</text>
<text x="108.6" y="173.7">GP42</text>
<text x="145.8" y="171.8" transform="rotate(-90 145.8 171.8)">TP9</text>
<text x="108.6" y="176.2">GP43</text>
<text x="108.6" y="178.8">GP44</text>
<text x="108.6" y="181.3">GP45</text>
<text x="108.6" y="183.9">GP46</text>
<text x="81.8" y="191.5">GND</text>
<text x="89.4" y="186.4">GND</text>
<text x="108.6" y="186.4">GP47</text>
</g>
<g font-size="1.3" fill="#a90000">
<text x="70.4" y="22.8">3</text>
<text x="83.1" y="22.8">2</text>
<text x="109.8" y="22.8">3</text>
<text x="122.5" y="22.8">2</text>
<text x="164.4" y="21.6">1</text>
<text x="17.7" y="25.4">1</text>
<text x="17.7" y="27.9">2</text>
<text x="77.4" y="29.9" transform="rotate(-90 77.4 29.9)">1</text>
<text x="116.8" y="29.9" transform="rotate(-90 116.8 29.9)">1</text>
<text x="151.7" y="24.1">4</text>
<text x="164.4" y="26.6">7</text>
<text x="201.2" y="26.6">1</text>
<text x="201.2" y="29.2">2</text>
<text x="211.4" y="29.2">5</text>
<text x="211.4" y="26.6">6</text>
<text x="164.4" y="30.5">2</text>
<text x="164.4" y="35.5">8</text>
<text x="201.2" y="31.7">3</text>
<text x="211.4" y="31.7">4</text>
<text x="27.2" y="36.8">1</text>
<text x="27.2" y="41.9">2</text>
<text x="151.7" y="41.9">6</text>
<text x="164.4" y="39.3">3</text>
<text x="21.6" y="46.9" transform="rotate(-90 21.6 46.9)">MP</text>
<text x="164.4" y="44.4">9</text>
<text x="74.9" y="55.9">1</text>
<text x="74.9" y="58.4">3</text>
<text x="83.7" y="55.9">2</text>
<text x="83.7" y="58.4">4</text>
<text x="74.9" y="60.9">5</text>
<text x="74.9" y="63.5">7</text>
<text x="83.7" y="60.9">6</text>
<text x="83.7" y="63.5">8</text>
<text x="74.9" y="66">9</text>
<text x="83.1" y="66">10</text>
<text x="26" y="86.3">2</text>
<text x="26" y="88.9">5</text>
<text x="26" y="91.4">3</text>
<text x="26" y="94">4</text>
<text x="26" y="101.6">2</text>
<text x="26" y="106.7">3</text>
<text x="26" y="104.1">5</text>
<text x="85.1" y="105.4">VBUS</text>
<text x="85.8" y="107.9">3V3</text>
<text x="86.4" y="102.8">5V</text>
<text x="114.3" y="102.8">15</text>
<text x="114.3" y="105.4">16</text>
<text x="114.3" y="107.9">17</text>
<text x="26" y="109.2">4</text>
<text x="114.3" y="110.5">18</text>
<text x="114.3" y="113">19</text>
<text x="245.1" y="108.7" transform="rotate(-90 245.1 108.7)">2</text>
<text x="247.6" y="108.7" transform="rotate(-90 247.6 108.7)">3</text>
<text x="250.2" y="109.3" transform="rotate(-90 250.2 109.3)">17</text>
<text x="252.7" y="109.3" transform="rotate(-90 252.7 109.3)">16</text>
<text x="85.6" y="116.8">RUN</text>
<text x="86.3" y="114.3">EN</text>
<text x="114.3" y="115.5">20</text>
<text x="114.3" y="118.1">21</text>
<text x="233" y="114.3">1</text>
<text x="233" y="116.8">5</text>
<text x="233" y="119.4">7</text>
<text x="262.8" y="119.4">22</text>
<text x="262.8" y="116.8">23</text>
<text x="262.8" y="114.3">24</text>
<text x="114.3" y="120.6">22</text>
<text x="114.3" y="123.2">23</text>
<text x="114.3" y="125.7">24</text>
<text x="233" y="121.9">6</text>
<text x="233" y="124.4">8</text>
<text x="262.8" y="121.9">21</text>
<text x="86.9" y="127">0</text>
<text x="86.9" y="129.5">1</text>
<text x="114.3" y="128.2">25</text>
<text x="114.3" y="130.8">26</text>
<text x="232.4" y="129.5">27</text>
<text x="262.8" y="129.5">11</text>
<text x="262.8" y="127">12</text>
<text x="86.9" y="132.1">2</text>
<text x="86.9" y="134.6">3</text>
<text x="86.9" y="137.1">4</text>
<text x="114.3" y="133.3">27</text>
<text x="114.3" y="135.9">28</text>
<text x="232.4" y="134.6">26</text>
<text x="232.4" y="132.1">28</text>
<text x="262.8" y="134.6">14</text>
<text x="262.8" y="132.1">15</text>
<text x="86.9" y="139.7">5</text>
<text x="86.9" y="142.2">6</text>
<text x="114.3" y="138.4">29</text>
<text x="114.3" y="140.9">30</text>
<text x="114.3" y="143.5">31</text>
<text x="232.4" y="139.7">10</text>
<text x="232.4" y="142.2">19</text>
<text x="86.9" y="144.8">7</text>
<text x="86.9" y="147.3">8</text>
<text x="86.9" y="149.8">9</text>
<text x="114.3" y="146">32</text>
<text x="114.3" y="148.6">33</text>
<text x="232.4" y="144.8">20</text>
<text x="86.3" y="152.4">10</text>
<text x="86.3" y="154.9">11</text>
<text x="114.3" y="151.1">34</text>
<text x="114.3" y="153.6">35</text>
<text x="245.1" y="151.8" transform="rotate(-90 245.1 151.8)">4</text>
<text x="247.6" y="152.4" transform="rotate(-90 247.6 152.4)">18</text>
<text x="250.2" y="152.4" transform="rotate(-90 250.2 152.4)">13</text>
<text x="252.7" y="152.4" transform="rotate(-90 252.7 152.4)">29</text>
<text x="86.3" y="157.5">12</text>
<text x="86.3" y="160">13</text>
<text x="114.3" y="156.2">36</text>
<text x="114.3" y="158.7">37</text>
<text x="114.3" y="161.3">38</text>
<text x="86.3" y="162.5">14</text>
<text x="114.3" y="163.8">39</text>
<text x="114.3" y="167.6">40 POT_3</text>
<text x="114.3" y="170.2">41 POT_2</text>
<text x="114.3" y="172.7">42 POT_1</text>
<text x="114.3" y="175.2">43 POT_4</text>
<text x="114.3" y="177.8">44</text>
<text x="86.9" y="185.4">G</text>
<text x="114.3" y="180.3">45</text>
<text x="114.3" y="182.9">46</text>
<text x="114.3" y="185.4">47</text>
</g>
<g font-size="1.3" fill="#0f0f0f">
<text x="220.7" y="29.1">MODE2</text>
<text x="220.7" y="26.5">MODE1</text>
<text x="143.5" y="32.9">ON_OFF 5</text>
<text x="220.7" y="31.6">MODE3</text>
<text x="21.6" y="55.8">POT_1</text>
<text x="31.7" y="59.6">POT_2</text>
<text x="126.1" y="58.3">POT_4</text>
<text x="41.9" y="63.4">POT_3</text>
<text x="57.1" y="65.9">I2C_SCREEN_SCL</text>
<text x="86.1" y="60.8">SW1</text>
<text x="86.1" y="63.4">SW2</text>
<text x="86.7" y="65.9">I2C_SCREEN_SDA</text>
<text x="30.9" y="93.9">IN</text>
<text x="118.5" y="105.3">I2C_SCREEN_SDA</text>
<text x="118.5" y="107.8">I2C_SCREEN_SCL</text>
<text x="29.2" y="109.1">OUT</text>
<text x="222.2" y="119.3">I S_LRCK</text>
<text x="222.2" y="116.7">I S_SCLK</text>
<text x="222.2" y="114.2">I S_MCLK</text>
<text x="276" y="114.2">IN</text>
<text x="222.2" y="121.8">I S_SDIN</text>
<text x="222.2" y="124.3">I S_SDOUT</text>
<text x="64.8" y="129.4">I S_MCLK</text>
<text x="64.8" y="132">I S_SCLK</text>
<text x="217.2" y="132">I2C_CODEC_SDA28</text>
<text x="217.2" y="129.4">I2C_CODEC_SCL27</text>
<text x="276.8" y="126.9">OUT</text>
<text x="64.8" y="137">I S_SDIN</text>
<text x="64.8" y="134.5">I S_LRCK</text>
<text x="221" y="134.5">CODEC_CE</text>
<text x="64.8" y="139.6">I S_SDOUTR15</text>
<text x="117.8" y="143.4">SW1</text>
<text x="71.1" y="149.7">ON_OFF</text>
<text x="117.8" y="145.9">SW2</text>
<text x="117.8" y="151">MODE1</text>
<text x="117.8" y="153.5">MODE2</text>
<text x="117.8" y="156.1">MODE3</text>
<text x="129.8" y="158.6">CODEC_CE</text>
</g>
<g font-size=".8" fill="#0f0f0f">
<text x="222.9" y="113.5">2</text>
<text x="222.9" y="118.6">2</text>
<text x="222.9" y="116">2</text>
<text x="222.9" y="121.1">2</text>
<text x="222.9" y="123.7">2</text>
<text x="65.4" y="128.7">2</text>
<text x="65.4" y="131.3">2</text>
<text x="65.4" y="136.4">2</text>
<text x="65.4" y="133.8">2</text>
<text x="65.4" y="138.9">2</text>
</g>
<text font-size=".4" fill="#840000" x="20.2" y="43.9">Mounting</text>
</svg>
